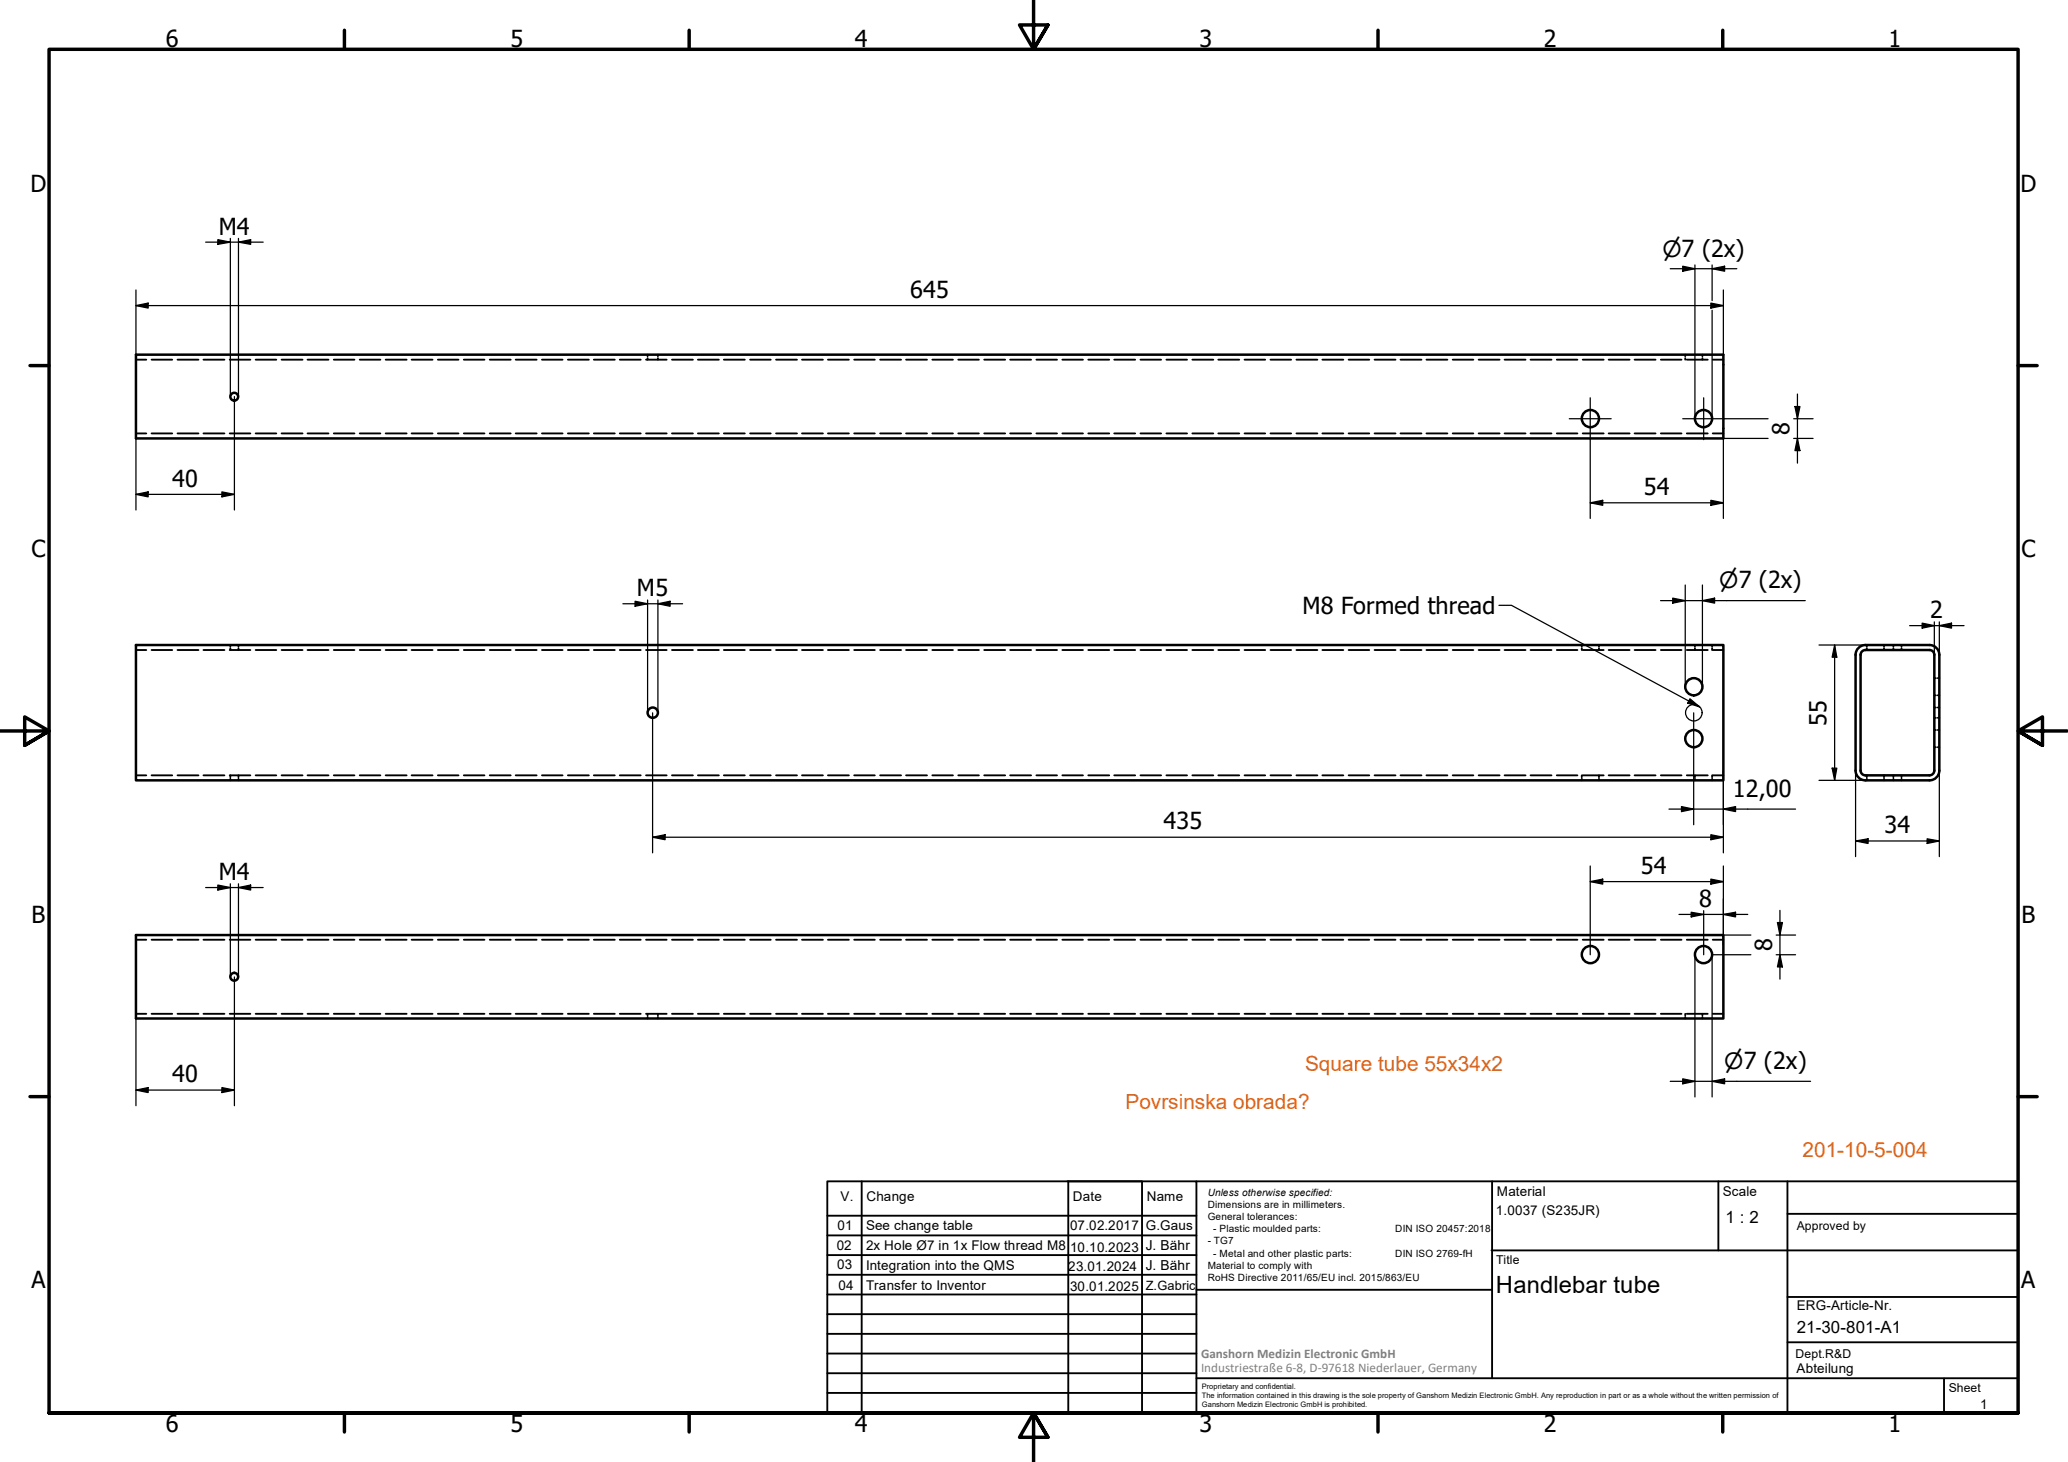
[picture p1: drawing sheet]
<svg xmlns="http://www.w3.org/2000/svg" width="420mm" height="297mm" viewBox="0 0 420 297" stroke-linecap="round" stroke-linejoin="round" font-family="sans-serif">
<!-- layer: Hidden (ISO) -->
<g fill="none" stroke="#000" stroke-width=".38">
<path d="M27.6 73.1h2.1M30.8 73.1h4.2M36.1 73.1h4.2M41.3 73.1h4.3M46.7 73.1h4.2M51.9 73.1h4.2M57.2 73.1h4.3M62.5 73.1h4.2M67.8 73.1h4.2M73.1 73.1h4.2M78.4 73.1h4.2M83.6 73.1h4.3"/>
<path d="M89 73.1h4.2M94.2 73.1h4.2M99.5 73.1h4.3M104.8 73.1h4.2M110.1 73.1h4.2M115.4 73.1h4.2M120.6 73.1h4.3M125.9 73.1h4.3M131.3 73.1h4.1M131.6 72.1v.3M131.6 72.8v.3M133.7 72.1v.3"/>
<path d="M133.7 72.8v.3M136.5 73.1h4.3M141.8 73.1h4.3M147.1 73.1h4.2M152.4 73.1h4.2M157.7 73.1h4.2M162.9 73.1h4.3M168.2 73.1h4.3M173.5 73.1h4.2M178.8 73.1h4.3M184.1 73.1h4.2M189.4 73.1h4.2"/>
<path d="M194.7 73.1h4.2M200 73.1h4.2M205.2 73.1h4.3M210.6 73.1h4.2M215.8 73.1h4.2M221.1 73.1h4.3M226.4 73.1h4.2M231.7 73.1h4.2M237 73.1h4.2M242.3 73.1h4.2M247.5 73.1h4.3M252.9 73.1h4.1"/>
<path d="M258.1 73.1h4.2M263.4 73.1h4.3M268.7 73.1h4.2M274 73.1h4.2M279.3 73.1h4.2M284.5 73.1h4.3M289.8 73.1h4.3M295.1 73.1h4.2M300.4 73.1h4.3M305.7 73.1h4.2M311 73.1h4.2M316.3 73.1h4.2"/>
<path d="M321.6 73.1h4.2M326.8 73.1h4.3M332.1 73.1h4.3M337.4 73.1h4.2M342.4 72.1v.3M342.4 72.8v.3M342.7 73.1h4.3M345.9 72.1v.3M345.9 72.8v.3M348 73.1h2.1M27.6 88.1h2.1M30.8 88.1h4.2"/>
<path d="M36.1 88.1h4.2M41.3 88.1h4.3M46.7 88.1h4.2M51.9 88.1h4.2M57.2 88.1h4.3M62.5 88.1h4.2M67.8 88.1h4.2M73.1 88.1h4.2M78.4 88.1h4.2M83.6 88.1h4.3M89 88.1h4.2M94.2 88.1h4.2"/>
<path d="M99.5 88.1h4.3M104.8 88.1h4.2M110.1 88.1h4.2M115.4 88.1h4.2M120.6 88.1h4.3M125.9 88.1h4.3M131.3 88.1h4.1M136.5 88.1h4.3M141.8 88.1h4.3M147.1 88.1h4.2M152.4 88.1h4.2M157.7 88.1h4.2"/>
<path d="M162.9 88.1h4.3M168.2 88.1h4.3M173.5 88.1h4.2M178.8 88.1h4.3M184.1 88.1h4.2M189.4 88.1h4.2M194.7 88.1h4.2M200 88.1h4.2M205.2 88.1h4.3M210.6 88.1h4.2M215.8 88.1h4.2M221.1 88.1h4.3"/>
<path d="M226.4 88.1h4.2M231.7 88.1h4.2M237 88.1h4.2M242.3 88.1h4.2M247.5 88.1h4.3M252.9 88.1h4.1M258.1 88.1h4.2M263.4 88.1h4.3M268.7 88.1h4.2M274 88.1h4.2M279.3 88.1h4.2M284.5 88.1h4.3"/>
<path d="M289.8 88.1h4.3M295.1 88.1h4.2M300.4 88.1h4.3M305.7 88.1h4.2M311 88.1h4.2M316.3 88.1h4.2M321.6 88.1h4.2M326.8 88.1h4.3M332.1 88.1h4.3M337.4 88.1h4.2M342.7 88.1h4.3M348 88.1h2.1"/>
<path d="M27.6 132.1h2.1M30.8 132.1h4.2M36.1 132.1h4.2M41.3 132.1h4.3M46.7 132.1h4.2M46.8 131v.4M46.8 131.7v.4M48.5 131v.4M48.5 131.7v.4M51.9 132.1h4.2M57.2 132.1h4.3M62.5 132.1h4.2"/>
<path d="M67.8 132.1h4.2M73.1 132.1h4.2M78.4 132.1h4.2M83.6 132.1h4.3M89 132.1h4.2M94.2 132.1h4.2M99.5 132.1h4.3M104.8 132.1h4.2M110.1 132.1h4.2M115.4 132.1h4.2M120.6 132.1h4.3M125.9 132.1h4.3"/>
<path d="M131.3 132.1h4.1M136.5 132.1h4.3M141.8 132.1h4.3M147.1 132.1h4.2M152.4 132.1h4.2M157.7 132.1h4.2M162.9 132.1h4.3M168.2 132.1h4.3M173.5 132.1h4.2M178.8 132.1h4.3M184.1 132.1h4.2M189.4 132.1h4.2"/>
<path d="M194.7 132.1h4.2M200 132.1h4.2M205.2 132.1h4.3M210.6 132.1h4.2M215.8 132.1h4.2M221.1 132.1h4.3M226.4 132.1h4.2M231.7 132.1h4.2M237 132.1h4.2M242.3 132.1h4.2M247.5 132.1h4.3M252.9 132.1h4.1"/>
<path d="M258.1 132.1h4.2M263.4 132.1h4.3M268.7 132.1h4.2M274 132.1h4.2M279.3 132.1h4.2M284.5 132.1h4.3M289.8 132.1h4.3M295.1 132.1h4.2M300.4 132.1h4.3M305.7 132.1h4.2M311 132.1h4.2M316.3 132.1h4.2"/>
<path d="M321.4 131v.4M321.4 131.7v.4M321.6 132.1h4.2M324.9 131v.4M324.9 131.7v.4M326.8 132.1h4.3M332.1 132.1h4.3M337.4 132.1h4.2M342.7 132.1h4.3M344.4 131v.4M344.4 131.7v.4M347.9 131v.4"/>
<path d="M347.9 131.7v.4M348 132.1h2.1M379.3 131v.4M379.3 131.7v.4M382.8 131v.4M382.8 131.7v.4M384.7 131v.4M384.7 131.7v.4M386.3 131v.4M386.3 131.7v.4M393 137.8h.3M393.7 137.8h.3"/>
<path d="M27.6 157.5h2.1M30.8 157.5h4.2M36.1 157.5h4.2M41.3 157.5h4.3M46.7 157.5h4.2M46.8 157.5v.4M46.8 158.2v.3M48.5 157.5v.4M48.5 158.2v.3M51.9 157.5h4.2M57.2 157.5h4.3M62.5 157.5h4.2"/>
<path d="M67.8 157.5h4.2M73.1 157.5h4.2M78.4 157.5h4.2M83.6 157.5h4.3M89 157.5h4.2M94.2 157.5h4.2M99.5 157.5h4.3M104.8 157.5h4.2M110.1 157.5h4.2M115.4 157.5h4.2M120.6 157.5h4.3M125.9 157.5h4.3"/>
<path d="M131.3 157.5h4.1M136.5 157.5h4.3M141.8 157.5h4.3M147.1 157.5h4.2M152.4 157.5h4.2M157.7 157.5h4.2M162.9 157.5h4.3M168.2 157.5h4.3M173.5 157.5h4.2M178.8 157.5h4.3M184.1 157.5h4.2M189.4 157.5h4.2"/>
<path d="M194.7 157.5h4.2M200 157.5h4.2M205.2 157.5h4.3M210.6 157.5h4.2M215.8 157.5h4.2M221.1 157.5h4.3M226.4 157.5h4.2M231.7 157.5h4.2M237 157.5h4.2M242.3 157.5h4.2M247.5 157.5h4.3M252.9 157.5h4.1"/>
<path d="M258.1 157.5h4.2M263.4 157.5h4.3M268.7 157.5h4.2M274 157.5h4.2M279.3 157.5h4.2M284.5 157.5h4.3M289.8 157.5h4.3M295.1 157.5h4.2M300.4 157.5h4.3M305.7 157.5h4.2M311 157.5h4.2M316.3 157.5h4.2"/>
<path d="M321.4 157.5v.4M321.4 158.2v.3M321.6 157.5h4.2M324.9 157.5v.4M324.9 158.2v.3M326.8 157.5h4.3M332.1 157.5h4.3M337.4 157.5h4.2M342.7 157.5h4.3M344.4 157.5v.4M344.4 158.2v.3M347.9 157.5v.4"/>
<path d="M347.9 158.2v.3M348 157.5h2.1M379.3 157.5v.4M379.3 158.2v.3M382.8 157.5v.4M382.8 158.2v.3M384.7 157.5v.4M384.7 158.2v.3M386.3 157.5v.4M386.3 158.2v.3M393 143.7h.3M393 145.8h.3"/>
<path d="M393 141.3h.3M393 148.3h.3M393 151.8h.3M393.7 143.7h.3M393.7 145.8h.3M393.7 141.3h.3M393.7 148.3h.3M393.7 151.8h.3M27.6 190.9h2.1M30.8 190.9h4.2M36.1 190.9h4.2M41.3 190.9h4.3"/>
<path d="M46.7 190.9h4.2M51.9 190.9h4.2M57.2 190.9h4.3M62.5 190.9h4.2M67.8 190.9h4.2M73.1 190.9h4.2M78.4 190.9h4.2M83.6 190.9h4.3M89 190.9h4.2M94.2 190.9h4.2M99.5 190.9h4.3M104.8 190.9h4.2"/>
<path d="M110.1 190.9h4.2M115.4 190.9h4.2M120.6 190.9h4.3M125.9 190.9h4.3M131.3 190.9h4.1M136.5 190.9h4.3M141.8 190.9h4.3M147.1 190.9h4.2M152.4 190.9h4.2M157.7 190.9h4.2M162.9 190.9h4.3M168.2 190.9h4.3"/>
<path d="M173.5 190.9h4.2M178.8 190.9h4.3M184.1 190.9h4.2M189.4 190.9h4.2M194.7 190.9h4.2M200 190.9h4.2M205.2 190.9h4.3M210.6 190.9h4.2M215.8 190.9h4.2M221.1 190.9h4.3M226.4 190.9h4.2M231.7 190.9h4.2"/>
<path d="M237 190.9h4.2M242.3 190.9h4.2M247.5 190.9h4.3M252.9 190.9h4.1M258.1 190.9h4.2M263.4 190.9h4.3M268.7 190.9h4.2M274 190.9h4.2M279.3 190.9h4.2M284.5 190.9h4.3M289.8 190.9h4.3M295.1 190.9h4.2"/>
<path d="M300.4 190.9h4.3M305.7 190.9h4.2M311 190.9h4.2M316.3 190.9h4.2M321.6 190.9h4.2M326.8 190.9h4.3M332.1 190.9h4.3M337.4 190.9h4.2M342.7 190.9h4.3M348 190.9h2.1M27.6 206h2.1M30.8 206h4.2"/>
<path d="M36.1 206h4.2M41.3 206h4.3M46.7 206h4.2M51.9 206h4.2M57.2 206h4.3M62.5 206h4.2M67.8 206h4.2M73.1 206h4.2M78.4 206h4.2M83.6 206h4.3M89 206h4.2M94.2 206h4.2"/>
<path d="M99.5 206h4.3M104.8 206h4.2M110.1 206h4.2M115.4 206h4.2M120.6 206h4.3M125.9 206h4.3M131.3 206h4.1M131.6 206v.3M131.6 206.6v.3M133.7 206v.3M133.7 206.6v.3M136.5 206h4.3"/>
<path d="M141.8 206h4.3M147.1 206h4.2M152.4 206h4.2M157.7 206h4.2M162.9 206h4.3M168.2 206h4.3M173.5 206h4.2M178.8 206h4.3M184.1 206h4.2M189.4 206h4.2M194.7 206h4.2M200 206h4.2"/>
<path d="M205.2 206h4.3M210.6 206h4.2M215.8 206h4.2M221.1 206h4.3M226.4 206h4.2M231.7 206h4.2M237 206h4.2M242.3 206h4.2M247.5 206h4.3M252.9 206h4.1M258.1 206h4.2M263.4 206h4.3"/>
<path d="M268.7 206h4.2M274 206h4.2M279.3 206h4.2M284.5 206h4.3M289.8 206h4.3M295.1 206h4.2M300.4 206h4.3M305.7 206h4.2M311 206h4.2M316.3 206h4.2M321.6 206h4.2M326.8 206h4.3"/>
<path d="M332.1 206h4.3M337.4 206h4.2M342.4 206v.3M342.4 206.6v.3M342.7 206h4.3M345.9 206v.3M345.9 206.6v.3M348 206h2.1"/>
</g>
<!-- layer: Visible (ISO) -->
<g fill="none" stroke="#000" stroke-width=".51">
<path d="M27.6 72.1h322.5v17h-322.5zM27.6 131h322.5v27.5h-322.5zM392 131h-13a2 2 0 0 0-2 2.1v23.5M392 132.1h-13a.98 .98 0 0 0-1 1v23.5M392 132.1a.98 .98 0 0 1 1 1v23.5M392 131a2 2 0 0 1 2 2.1v23.5M377 156.5a2 2 0 0 0 2 2h13M378 156.5a.98 .98 0 0 0 1 1h13M393 156.5a.98 .98 0 0 1-1 1M394 156.5a2 2 0 0 1-2 2M27.6 190h322.5v16.9h-322.5z"/>
<circle cx="47.6" cy="80.6" r=".79"/>
<circle cx="323.1" cy="85" r="1.75"/>
<circle cx="346.1" cy="85" r="1.75"/>
<circle cx="344.1" cy="139.5" r="1.75"/>
<circle cx="132.6" cy="144.8" r="1.05"/>
<circle cx="344.1" cy="150.1" r="1.75"/>
<circle cx="47.6" cy="198.5" r=".79"/>
<circle cx="323.1" cy="193.9" r="1.75"/>
<circle cx="346.1" cy="193.9" r="1.75"/>
</g>
<!-- layer: Border (ISO) -->
<g fill="none" stroke="#000" stroke-width=".7">
<path d="M70 6.1v3.9M140 6.1v3.9M210 0v10l-2.9-4.9h5.8l-2.9 4.9 2.9-4.9M280 6.1v3.9M350 6.1v3.9M6.1 74.3h3.9M410 74.3h3.9M0 148.5h10l-5-2.8v5.7l5-2.9-5 2.9M420 148.5h-10l5-2.8v5.7l-5-2.9 5 2.9M6.1 222.8h3.9M410 222.8h3.9M10 287.1v-277.1h400v277.1h-400h400"/>
<path d="M70 287.1v3.8M140 287.1v3.8M212.9 292l-2.9-4.9 2.9 4.9h-5.8l2.9-4.9v9.9M280 287.1v3.8M350 287.1v3.8"/>
</g>
<!-- layer: TitleBlock -->
<g fill="none" stroke="#000" stroke-width=".38">
<path d="M168.1 251h75M168.1 247h75M168.1 255h75M168.1 259h75M175.1 240v47M216.9 240h15M217 240v47M232 240v47M243.1 240.1v46.9h-75v-47h241.9v47.1h-167M303 254h107M303.1 240v40M349.1 240v14"/>
<path d="M363.2 240v47.1M363.2 246.6h46.8M168.1 271h75M168.1 263h75M168.1 267h75M168.1 275h75M168.1 279h75M243.1 262.1h60M363.2 272.7h46.8M363.2 263.5h46.8M168.1 283h75M216.9 287h15"/>
<path d="M243.1 280h166.9M395 280.1v7"/>
</g>
<!-- layer: Sketch Geometry (ISO) -->
<circle cx="344.1" cy="144.8" r="1.68" fill="none" stroke="#000" stroke-width=".25"/>
<!-- layer: Dimension (ISO) -->
<g fill="none" stroke="#000" stroke-width=".25">
<path d="M27.6 58.9v13.2M41.8 49.2h11.7M44.3 48.7l2.5 .5-2.5 .4zM46.8 48.4v32.2M48.5 48.4v32.2M48.5 49.2l2.4-.5v.9zM339.3 54.6h13.6M341.9 54.1l2.5 .5-2.5 .5zM344.4 53.8v31.1M347.9 53.8v7.3M347.9 54.6l2.5-.5v1zM350.1 58.9v13.2"/>
<path d="M27.6 62.1l2.5-.5v1zM27.6 62.1h322.5M347.6 61.6l2.5 .5-2.5 .5zM347.9 63v21.9M27.6 87v16.6M45.1 99.9l2.5 .5-2.5 .6zM47.6 80.6v23M323.1 89.3v16M350.1 87v18.3M350.1 89.1h9.1M350.4 85.1h8.8M364.4 89.1h4"/>
<path d="M364.4 85.1h4M364.7 82.6h1l-.5 2.5zM365.2 89.1l.5 2.5h-1zM365.2 80.1v14M27.6 100.4l2.5-.5v1.1zM27.6 100.4h20M323.1 102.2l2.5-.6v1.1zM323.1 102.2h27M342.4 118.9v20.7M345.9 118.9v20.7M347.6 101.6l2.5 .6-2.5 .5zM126.6 122.7h12.1"/>
<path d="M129 122.2l2.6 .5-2.6 .5zM131.6 121.9v22.9M133.7 121.9v22.9M133.7 122.7l2.4-.5v1zM337.4 122h29.4M339.9 121.5l2.5 .5-2.5 .5zM345.9 122l2.5-.5v1zM369.6 131h9.4M372.7 131v27.5M372.7 131l.5 2.5h-1zM388 127.1h11M390.5 126.6l2.5 .5-2.5 .5z"/>
<path d="M393 126.4v6.6M394 126.4v6.6M394 127.1l2.5-.5v1zM132.6 144.8v28.5M344.1 144.8v22.8M350.1 156.6v16.7M369.6 158.5h9.4M372.2 156.1h1l-.5 2.4zM377 156.6v17.4M394 156.6v17.4M44.3 179.8l2.5 .5-2.5 .5zM46.8 179.6v18.9"/>
<path d="M48.5 179.6v18.9M132.6 170.1l2.5-.5v1zM132.6 170.1h217.5M323.1 179.1l2.5-.5v1zM323.1 179.1h27M323.1 175.9v18.1M339.1 164.4h25.7M341.6 163.9l2.5 .5-2.5 .5zM347.6 169.6l2.5 .5-2.5 .5zM347.6 178.6l2.5 .5-2.5 .5zM350.1 164.4l2.5-.5v1zM350.1 175.9v16"/>
<path d="M377 170.9l2.5-.5v1zM377 170.9h17M391.5 170.4l2.5 .5-2.5 .5zM41.8 180.3h11.7M47.6 198.5v26.1M48.5 180.3l2.4-.5v1zM341.1 185.8h14M343.6 185.3l2.5 .5-2.5 .5zM344.4 194v28.9M346.1 185v9M350.1 185.8l2.5-.5v1zM350.1 190h5.6"/>
<path d="M355.7 194h-7.8v28.9M360.9 190h3.9M360.9 194h3.9M361.1 187.4h1l-.5 2.6zM361.6 185v13.9M361.6 194l.5 2.5h-1zM27.6 205v19.6M339.3 219.7h28.6M341.9 219.2l2.5 .5-2.5 .5zM347.9 219.7l2.5-.5v1zM27.6 221.5l2.5-.5v1zM27.6 221.5h20"/>
<path d="M45.1 221l2.5 .5-2.5 .5z"/>
</g>
<g fill="#000">
<path d="M44.3 48.7l2.5 .5-2.5 .4zM48.5 49.2l2.4-.5v.9zM341.9 54.1l2.5 .5-2.5 .5zM347.9 54.6l2.5-.5v1zM27.6 62.1l2.5-.5v1zM347.6 61.6l2.5 .5-2.5 .5zM27.6 100.4l2.5-.5v1.1zM364.7 82.6h1l-.5 2.5zM365.2 89.1l.5 2.5h-1zM45.1 99.9l2.5 .5-2.5 .6zM323.1 102.2l2.5-.6v1.1zM347.6 101.6l2.5 .6-2.5 .5z"/>
<path d="M129 122.2l2.6 .5-2.6 .5zM133.7 122.7l2.4-.5v1zM339.9 121.5l2.5 .5-2.5 .5zM345.9 122l2.5-.5v1zM372.7 131l.5 2.5h-1zM390.5 126.6l2.5 .5-2.5 .5zM394 127.1l2.5-.5v1zM372.2 156.1h1l-.5 2.4zM48.5 180.3l2.4-.5v1zM132.6 170.1l2.5-.5v1zM323.1 179.1l2.5-.5v1zM341.6 163.9l2.5 .5-2.5 .5z"/>
<path d="M347.6 169.6l2.5 .5-2.5 .5zM347.6 178.6l2.5 .5-2.5 .5zM350.1 164.4l2.5-.5v1zM377 170.9l2.5-.5v1zM391.5 170.4l2.5 .5-2.5 .5zM44.3 179.8l2.5 .5-2.5 .5zM343.6 185.3l2.5 .5-2.5 .5zM350.1 185.8l2.5-.5v1zM361.1 187.4h1l-.5 2.6zM361.6 194l.5 2.5h-1zM347.9 219.7l2.5-.5v1zM27.6 221.5l2.5-.5v1z"/>
<path d="M45.1 221l2.5 .5-2.5 .5zM341.9 219.2l2.5 .5-2.5 .5z"/>
</g>
<!-- layer: Center Mark (ISO) -->
<path d="M318.8 85.1h8.5M323.1 80.8v8.5M341.9 85.1h8.5M346.1 80.8v8.5" fill="none" stroke="#000" stroke-width=".25"/>
<!-- layer: Symbol (ISO) -->
<path d="M304.5 123h2.6l38.2 20.6M343.3 142l2 1.6-2.4-.7z" fill="none" stroke="#000" stroke-width=".25"/>
<path d="M343.3 142l2 1.6-2.4-.7z" fill="#000"/>
<g font-size="4.8">
<text x="33.7" y="9.6">6</text>
<text x="103.7" y="9.6">5</text>
<text x="173.7" y="9.6">4</text>
<text x="243.7" y="9.6">3</text>
<text x="313.7" y="9.6">2</text>
<text x="383.7" y="9.6">1</text>
<text x="6.2" y="38.9">D</text>
<text x="410.5" y="38.9">D</text>
<text x="44.4" y="47.7">M4</text>
<text x="184.9" y="60.5">645</text>
<text x="363.6" y="88.4" transform="rotate(-90 363.6 88.4)">8</text>
<text x="35" y="98.9">40</text>
<text x="334" y="100.6">54</text>
<text x="6.4" y="113.1">C</text>
<text x="410.7" y="113.1">C</text>
<text x="129.4" y="121.1">M5</text>
<text x="264.6" y="124.8">M8 Formed thread</text>
<text x="392.2" y="125.6">2</text>
<text x="371.1" y="147.4" transform="rotate(-90 371.1 147.4)">55</text>
<text x="352" y="162">12,00</text>
<text x="236.4" y="168.5">435</text>
<text x="382.9" y="169.3">34</text>
<text x="44.4" y="178.8">M4</text>
<text x="333.4" y="177.5">54</text>
<text x="345.2" y="184.2">8</text>
<text x="6.4" y="187.4">B</text>
<text x="410.7" y="187.4">B</text>
<text x="360" y="193.3" transform="rotate(-90 360 193.3)">8</text>
<text x="35" y="219.9">40</text>
<text x="6.4" y="261.7">A</text>
<text x="303.9" y="262.6">Handlebar tube</text>
<text x="410.7" y="261.7">A</text>
<text x="33.7" y="290.9">6</text>
<text x="103.7" y="290.9">5</text>
<text x="173.7" y="290.9">4</text>
<text x="243.7" y="290.9">3</text>
<text x="313.7" y="290.9">2</text>
<text x="383.7" y="290.9">1</text>
</g>
<g font-size="4.6">
<text x="337.8" y="52.1">⌀7 (2x)</text>
<text x="349.3" y="119.5">⌀7 (2x)</text>
<text x="350.3" y="217.2">⌀7 (2x)</text>
</g>
<g font-size="4.2" fill="#ff6200">
<text x="265.2" y="217.7">Square tube 55x34x2</text>
<text x="228.7" y="225.4">Povrsinska obrada?</text>
<text x="366.2" y="235.1">201-10-5-004</text>
</g>
<g font-size="3.4">
<text x="350.6" y="248.5">1 : 2</text>
<text x="365.1" y="270.9">21-30-801-A1</text>
</g>
<g font-size="2.8">
<text x="232.8" y="254">J. Bähr</text>
<text x="232.8" y="258">J. Bähr</text>
</g>
<g font-size="2.7">
<text x="170.8" y="244">V.</text>
<text x="176" y="244">Change</text>
<text x="218" y="244">Date</text>
<text x="233" y="244">Name</text>
<text x="304.1" y="243">Material</text>
<text x="350" y="243.1">Scale</text>
<text x="170.2" y="250">01</text>
<text x="176" y="249.9">See change table</text>
<text x="217.4" y="250">07.02.2017</text>
<text x="232.8" y="250">G.Gaus</text>
<text x="303.9" y="246.8">1.0037 (S235JR)</text>
<text x="170" y="254">02</text>
<text x="170.1" y="257.9">03</text>
<text x="176" y="254">2x Hole Ø7 in 1x Flow thread M8</text>
<text x="176" y="258">Integration into the QMS</text>
<text x="217.4" y="254.3">10.10.2023</text>
<text x="170.4" y="262.1">04</text>
<text x="176" y="262.1">Transfer to Inventor</text>
<text x="217" y="258.3">23.01.2024</text>
<text x="217.4" y="262.4">30.01.2025</text>
<text x="365.1" y="266.1">ERG-Article-Nr.</text>
<text x="365" y="279">Abteilung</text>
<text x="402.3" y="286.2">1</text>
</g>
<g font-size="2.7" fill="#808080">
<text x="244" y="275.8">Ganshorn Medizin Electronic GmbH</text>
<text x="244" y="278.7">Industriestraße 6-8, D-97618 Niederlauer, Germany</text>
</g>
<text font-size="2.6" x="232.8" y="262.1">Z.Gabric</text>
<g font-size="2.5">
<text x="365.1" y="249.9">Approved by</text>
<text x="304" y="256.8">Title</text>
<text x="364.8" y="275.8">Dept.R&amp;D</text>
<text x="395.9" y="282.9">Sheet</text>
</g>
<g font-size="2">
<text x="245.4" y="242.9">Unless otherwise specified:</text>
<text x="245.4" y="245.4">Dimensions are in millimeters.</text>
<text x="245.4" y="247.9">General tolerances:</text>
<text x="246.5" y="250.4">- Plastic moulded parts:</text>
<text x="283.5" y="250.4">DIN ISO 20457:2018</text>
<text x="245.4" y="252.8">- TG7</text>
<text x="245.4" y="257.9">Material to comply with</text>
<text x="246.5" y="255.4">- Metal and other plastic parts:</text>
<text x="283.5" y="255.4">DIN ISO 2769-fH</text>
<text x="245.4" y="260.3">RoHS Directive 2011/65/EU incl. 2015/863/EU</text>
</g>
<g font-size="1.5">
<text x="244.2" y="282.2">Proprietary and confidential.</text>
<text x="244.2" y="284">The information contained in this drawing is the sole property of Ganshorn Medizin Electronic GmbH. Any reproduction in part or as a whole without the written permission of</text>
<text x="244.2" y="285.8">Ganshorn Medizin Electronic GmbH is prohibited.</text>
</g>
</svg>
